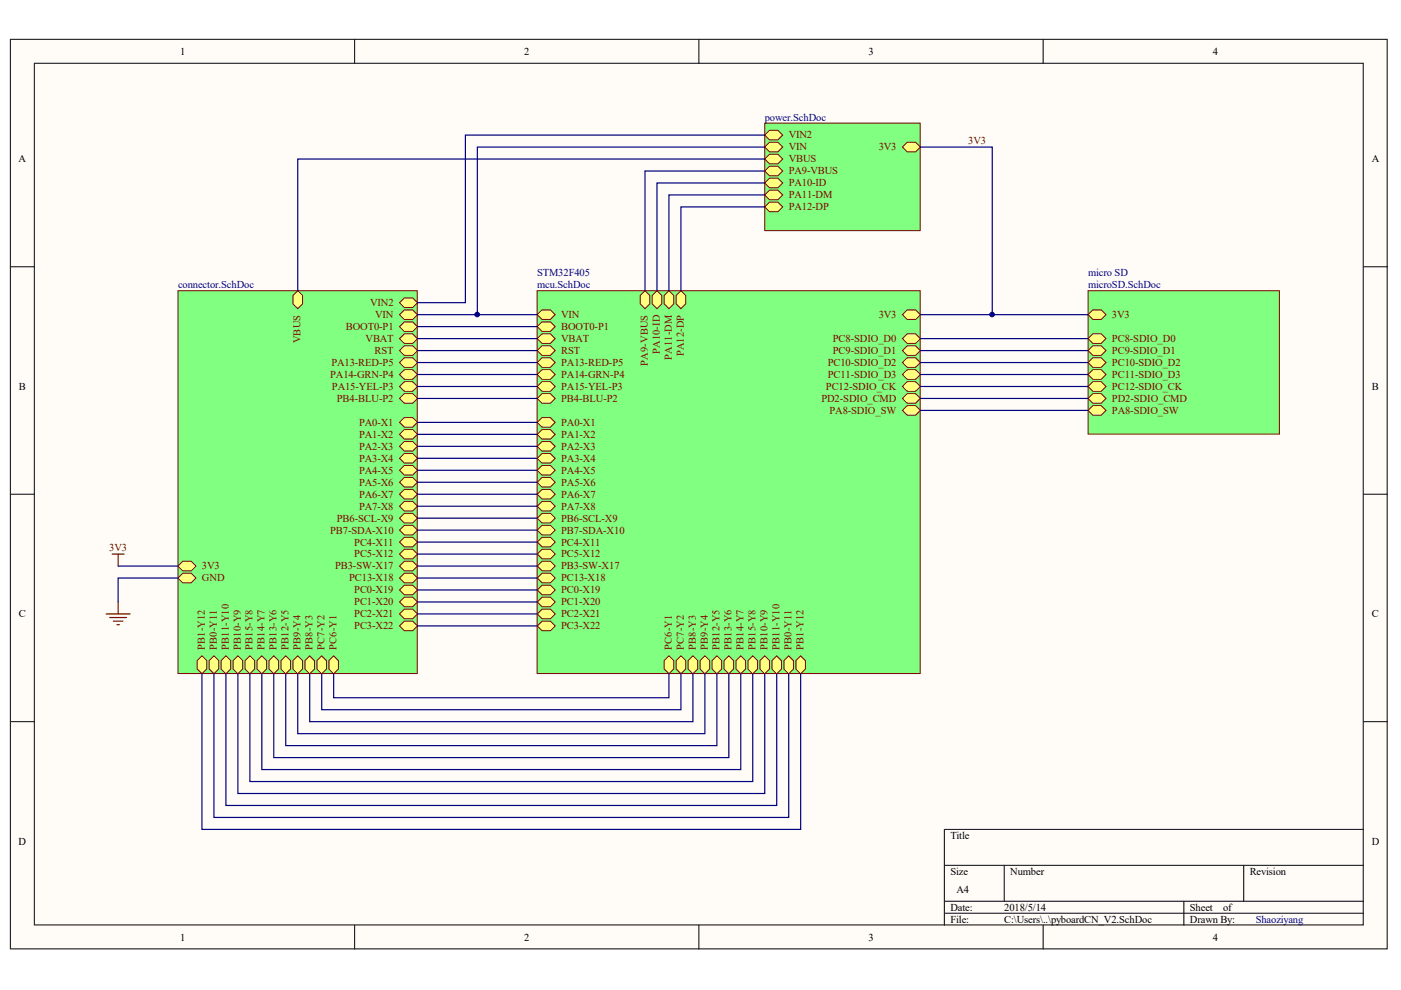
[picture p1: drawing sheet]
<svg xmlns="http://www.w3.org/2000/svg" width="297mm" height="210mm" viewBox="0 0 297 210" stroke-linecap="round" stroke-linejoin="round" font-family="sans-serif">
<g fill="#fffcf8" stroke="#000" stroke-width=".21">
<path d="M2.2 8.3h291.9v192.9h-291.9z"/>
<path d="M7.3 13.4h281.7v182.7h-281.7z"/>
</g>
<g fill="none" stroke="#000" stroke-width=".21">
<path d="M75.2 8.3v5.1M148.2 8.3v5.1M221.2 8.3v5.1M2.2 56.6h5.1M289.1 56.6h5.1M2.2 104.8h5.1M289.1 104.8h5.1M2.2 153h5.1M289.1 153h5.1M289.1 175.9h-88.9v20.3M75.2 196.2v5M148.2 196.2v5"/>
<path d="M200.2 183.5h88.9M200.2 191.1h88.9M200.2 193.6h88.9M212.9 183.5v7.6M221.2 196.2v5M251 191.1v5.1M263.7 183.5v7.6"/>
</g>
<path d="M113.9 61.6h81.2v81.2h-81.2z" fill="#80ff80" stroke="#800000" stroke-width=".21"/>
<g fill="#ffff80" stroke="#800000" stroke-width=".21">
<path d="M191.3 71.8l1.1-1h1.7l1 1-1 1h-1.7z" fill-rule="evenodd"/>
<path d="M191.3 74.3l1.1-1h1.7l1 1-1 1h-1.7z" fill-rule="evenodd"/>
<path d="M191.3 76.9l1.1-1h1.7l1 1-1 1h-1.7z" fill-rule="evenodd"/>
<path d="M191.3 79.4l1.1-1h1.7l1 1-1 1h-1.7z" fill-rule="evenodd"/>
<path d="M191.3 81.9l1.1-1h1.7l1 1-1 1.1h-1.7z" fill-rule="evenodd"/>
<path d="M191.3 84.5l1.1-1h1.7l1 1-1 1h-1.7z" fill-rule="evenodd"/>
<path d="M191.3 87l1.1-1h1.7l1 1-1 1h-1.7z" fill-rule="evenodd"/>
<path d="M113.9 66.7l1-1h1.8l1 1-1 1h-1.8z" fill-rule="evenodd"/>
<path d="M135.7 62.7l1.1-1.1 1 1.1v1.7l-1 1-1.1-1z" fill-rule="evenodd"/>
<path d="M138.3 62.7l1-1.1 1 1.1v1.7l-1 1-1-1z" fill-rule="evenodd"/>
<path d="M140.8 62.7l1-1.1 1 1.1v1.7l-1 1-1-1z" fill-rule="evenodd"/>
<path d="M143.4 62.7l1-1.1 1 1.1v1.7l-1 1-1-1z" fill-rule="evenodd"/>
<path d="M113.9 89.6l1-1.1h1.8l1 1.1-1 1h-1.8z" fill-rule="evenodd"/>
<path d="M113.9 92.1l1-1h1.8l1 1-1 1h-1.8z" fill-rule="evenodd"/>
<path d="M113.9 94.6l1-1h1.8l1 1-1 1.1h-1.8z" fill-rule="evenodd"/>
<path d="M113.9 97.2l1-1h1.8l1 1-1 1h-1.8z" fill-rule="evenodd"/>
<path d="M113.9 99.7l1-1h1.8l1 1-1 1h-1.8z" fill-rule="evenodd"/>
<path d="M113.9 102.2l1-1h1.8l1 1-1 1.1h-1.8z" fill-rule="evenodd"/>
<path d="M113.9 104.8l1-1h1.8l1 1-1 1h-1.8z" fill-rule="evenodd"/>
<path d="M113.9 107.3l1-1h1.8l1 1-1 1h-1.8z" fill-rule="evenodd"/>
<path d="M113.9 109.9l1-1.1h1.8l1 1.1-1 1h-1.8z" fill-rule="evenodd"/>
<path d="M113.9 112.4l1-1h1.8l1 1-1 1h-1.8z" fill-rule="evenodd"/>
<path d="M113.9 117.5l1-1h1.8l1 1-1 1h-1.8z" fill-rule="evenodd"/>
<path d="M113.9 114.9l1-1h1.8l1 1-1 1.1h-1.8z" fill-rule="evenodd"/>
<path d="M113.9 120l1-1h1.8l1 1-1 1h-1.8z" fill-rule="evenodd"/>
<path d="M113.9 122.6l1-1.1h1.8l1 1.1-1 1h-1.8z" fill-rule="evenodd"/>
<path d="M113.9 125.1l1-1h1.8l1 1-1 1h-1.8z" fill-rule="evenodd"/>
<path d="M113.9 127.6l1-1h1.8l1 1-1 1h-1.8z" fill-rule="evenodd"/>
<path d="M113.9 130.2l1-1h1.8l1 1-1 1h-1.8z" fill-rule="evenodd"/>
<path d="M113.9 132.7l1-1h1.8l1 1-1 1h-1.8z" fill-rule="evenodd"/>
<path d="M140.8 140.1l1-1 1 1v1.7l-1 1.1-1-1.1z" fill-rule="evenodd"/>
<path d="M143.4 140.1l1-1 1 1v1.7l-1 1.1-1-1.1z" fill-rule="evenodd"/>
<path d="M145.9 140.1l1-1 1 1v1.7l-1 1.1-1-1.1z" fill-rule="evenodd"/>
<path d="M148.4 140.1l1-1 1.1 1v1.7l-1.1 1.1-1-1.1z" fill-rule="evenodd"/>
<path d="M151 140.1l1-1 1 1v1.7l-1 1.1-1-1.1z" fill-rule="evenodd"/>
<path d="M153.5 140.1l1-1 1 1v1.7l-1 1.1-1-1.1z" fill-rule="evenodd"/>
<path d="M156 140.1l1.1-1 1 1v1.7l-1 1.1-1.1-1.1z" fill-rule="evenodd"/>
<path d="M158.6 140.1l1-1 1 1v1.7l-1 1.1-1-1.1z" fill-rule="evenodd"/>
<path d="M161.1 140.1l1-1 1.1 1v1.7l-1.1 1.1-1-1.1z" fill-rule="evenodd"/>
<path d="M163.7 140.1l1-1 1 1v1.7l-1 1.1-1-1.1z" fill-rule="evenodd"/>
<path d="M166.2 140.1l1-1 1 1v1.7l-1 1.1-1-1.1z" fill-rule="evenodd"/>
<path d="M168.7 140.1l1.1-1 1 1v1.7l-1 1.1-1.1-1.1z" fill-rule="evenodd"/>
<path d="M113.9 69.3l1-1.1h1.8l1 1.1-1 1h-1.8z" fill-rule="evenodd"/>
<path d="M113.9 71.8l1-1h1.8l1 1-1 1h-1.8z" fill-rule="evenodd"/>
<path d="M113.9 76.9l1-1h1.8l1 1-1 1h-1.8z" fill-rule="evenodd"/>
<path d="M113.9 79.4l1-1h1.8l1 1-1 1h-1.8z" fill-rule="evenodd"/>
<path d="M113.9 81.9l1-1h1.8l1 1-1 1.1h-1.8z" fill-rule="evenodd"/>
<path d="M113.9 84.5l1-1h1.8l1 1-1 1h-1.8z" fill-rule="evenodd"/>
<path d="M191.3 66.7l1.1-1h1.7l1 1-1 1h-1.7z" fill-rule="evenodd"/>
<path d="M113.9 74.3l1-1h1.8l1 1-1 1h-1.8z" fill-rule="evenodd"/>
</g>
<path d="M37.7 61.6h50.8v81.2h-50.8z" fill="#80ff80" stroke="#800000" stroke-width=".21"/>
<g fill="#ffff80" stroke="#800000" stroke-width=".21">
<path d="M84.7 66.7l1-1h1.8l1 1-1 1h-1.8z" fill-rule="evenodd"/>
<path d="M69.7 140.1l1-1 1.1 1v1.7l-1.1 1.1-1-1.1z" fill-rule="evenodd"/>
<path d="M67.2 140.1l1-1 1 1v1.7l-1 1.1-1-1.1z" fill-rule="evenodd"/>
<path d="M64.7 140.1l1-1 1 1v1.7l-1 1.1-1-1.1z" fill-rule="evenodd"/>
<path d="M62.1 140.1l1-1 1 1v1.7l-1 1.1-1-1.1z" fill-rule="evenodd"/>
<path d="M59.6 140.1l1-1 1 1v1.7l-1 1.1-1-1.1z" fill-rule="evenodd"/>
<path d="M57 140.1l1.1-1 1 1v1.7l-1 1.1-1.1-1.1z" fill-rule="evenodd"/>
<path d="M54.5 140.1l1-1 1 1v1.7l-1 1.1-1-1.1z" fill-rule="evenodd"/>
<path d="M52 140.1l1-1 1 1v1.7l-1 1.1-1-1.1z" fill-rule="evenodd"/>
<path d="M49.4 140.1l1-1 1 1v1.7l-1 1.1-1-1.1z" fill-rule="evenodd"/>
<path d="M46.9 140.1l1-1 1 1v1.7l-1 1.1-1-1.1z" fill-rule="evenodd"/>
<path d="M44.3 140.1l1.1-1 1 1v1.7l-1 1.1-1.1-1.1z" fill-rule="evenodd"/>
<path d="M41.8 140.1l1-1 1 1v1.7l-1 1.1-1-1.1z" fill-rule="evenodd"/>
<path d="M84.7 89.6l1-1.1h1.8l1 1.1-1 1h-1.8z" fill-rule="evenodd"/>
<path d="M84.7 92.1l1-1h1.8l1 1-1 1h-1.8z" fill-rule="evenodd"/>
<path d="M84.7 94.6l1-1h1.8l1 1-1 1.1h-1.8z" fill-rule="evenodd"/>
<path d="M84.7 97.2l1-1h1.8l1 1-1 1h-1.8z" fill-rule="evenodd"/>
<path d="M84.7 99.7l1-1h1.8l1 1-1 1h-1.8z" fill-rule="evenodd"/>
<path d="M84.7 102.2l1-1h1.8l1 1-1 1.1h-1.8z" fill-rule="evenodd"/>
<path d="M84.7 104.8l1-1h1.8l1 1-1 1h-1.8z" fill-rule="evenodd"/>
<path d="M84.7 107.3l1-1h1.8l1 1-1 1h-1.8z" fill-rule="evenodd"/>
<path d="M84.7 109.9l1-1.1h1.8l1 1.1-1 1h-1.8z" fill-rule="evenodd"/>
<path d="M84.7 112.4l1-1h1.8l1 1-1 1h-1.8z" fill-rule="evenodd"/>
<path d="M84.7 117.5l1-1h1.8l1 1-1 1h-1.8z" fill-rule="evenodd"/>
<path d="M84.7 114.9l1-1h1.8l1 1-1 1.1h-1.8z" fill-rule="evenodd"/>
<path d="M84.7 120l1-1h1.8l1 1-1 1h-1.8z" fill-rule="evenodd"/>
<path d="M84.7 122.6l1-1.1h1.8l1 1.1-1 1h-1.8z" fill-rule="evenodd"/>
<path d="M84.7 125.1l1-1h1.8l1 1-1 1h-1.8z" fill-rule="evenodd"/>
<path d="M84.7 127.6l1-1h1.8l1 1-1 1h-1.8z" fill-rule="evenodd"/>
<path d="M84.7 130.2l1-1h1.8l1 1-1 1h-1.8z" fill-rule="evenodd"/>
<path d="M84.7 132.7l1-1h1.8l1 1-1 1h-1.8z" fill-rule="evenodd"/>
<path d="M84.7 69.3l1-1.1h1.8l1 1.1-1 1h-1.8z" fill-rule="evenodd"/>
<path d="M84.7 71.8l1-1h1.8l1 1-1 1h-1.8z" fill-rule="evenodd"/>
<path d="M84.7 76.9l1-1h1.8l1 1-1 1h-1.8z" fill-rule="evenodd"/>
<path d="M84.7 79.4l1-1h1.8l1 1-1 1h-1.8z" fill-rule="evenodd"/>
<path d="M84.7 81.9l1-1h1.8l1 1-1 1.1h-1.8z" fill-rule="evenodd"/>
<path d="M84.7 84.5l1-1h1.8l1 1-1 1h-1.8z" fill-rule="evenodd"/>
<path d="M84.7 64.2l1-1h1.8l1 1-1 1h-1.8z" fill-rule="evenodd"/>
<path d="M37.7 120l1.1-1h1.7l1 1-1 1h-1.7z" fill-rule="evenodd"/>
<path d="M37.7 122.6l1.1-1.1h1.7l1 1.1-1 1h-1.7z" fill-rule="evenodd"/>
<path d="M62.1 62.7l1-1.1 1 1.1v1.7l-1 1-1-1z" fill-rule="evenodd"/>
<path d="M84.7 74.3l1-1h1.8l1 1-1 1h-1.8z" fill-rule="evenodd"/>
</g>
<path d="M162.1 26.1h33v22.8h-33z" fill="#80ff80" stroke="#800000" stroke-width=".21"/>
<g fill="#ffff80" stroke="#800000" stroke-width=".21">
<path d="M162.1 31.2l1.1-1h1.7l1 1-1 1h-1.7z" fill-rule="evenodd"/>
<path d="M162.1 36.3l1.1-1.1h1.7l1 1.1-1 1h-1.7z" fill-rule="evenodd"/>
<path d="M162.1 38.8l1.1-1h1.7l1 1-1 1h-1.7z" fill-rule="evenodd"/>
<path d="M162.1 41.3l1.1-1h1.7l1 1-1 1h-1.7z" fill-rule="evenodd"/>
<path d="M162.1 43.9l1.1-1h1.7l1 1-1 1h-1.7z" fill-rule="evenodd"/>
<path d="M191.3 31.2l1.1-1h1.7l1 1-1 1h-1.7z" fill-rule="evenodd"/>
<path d="M162.1 28.6l1.1-1h1.7l1 1-1 1.1h-1.7z" fill-rule="evenodd"/>
<path d="M162.1 33.7l1.1-1h1.7l1 1-1 1h-1.7z" fill-rule="evenodd"/>
</g>
<path d="M230.7 61.6h40.6v30.4h-40.6z" fill="#80ff80" stroke="#800000" stroke-width=".21"/>
<g fill="#ffff80" stroke="#800000" stroke-width=".21">
<path d="M230.7 71.8l1-1h1.8l1 1-1 1h-1.8z" fill-rule="evenodd"/>
<path d="M230.7 74.3l1-1h1.8l1 1-1 1h-1.8z" fill-rule="evenodd"/>
<path d="M230.7 76.9l1-1h1.8l1 1-1 1h-1.8z" fill-rule="evenodd"/>
<path d="M230.7 79.4l1-1h1.8l1 1-1 1h-1.8z" fill-rule="evenodd"/>
<path d="M230.7 81.9l1-1h1.8l1 1-1 1.1h-1.8z" fill-rule="evenodd"/>
<path d="M230.7 84.5l1-1h1.8l1 1-1 1h-1.8z" fill-rule="evenodd"/>
<path d="M230.7 87l1-1h1.8l1 1-1 1h-1.8z" fill-rule="evenodd"/>
<path d="M230.7 66.7l1-1h1.8l1 1-1 1h-1.8z" fill-rule="evenodd"/>
</g>
<g fill="none" stroke="#000080" stroke-width=".25">
<path d="M162.1 31.2h-60.9v35.5M162.1 38.8h-22.8v22.8M162.1 28.6h-63.4v35.6h-10.2M162.1 33.7h-99v27.9M162.1 36.3h-25.3v25.3M195.1 31.2h15.3v35.5M162.1 43.9h-17.7v17.7M162.1 41.3h-20.3v20.3M88.5 71.8h25.4M88.5 74.3h25.4M88.5 76.9h25.4M88.5 79.4h25.4"/>
<path d="M88.5 66.7h25.4M88.5 69.3h25.4M195.1 71.8h35.6M195.1 74.3h35.6M195.1 76.9h35.6M195.1 79.4h35.6M195.1 66.7h35.6M88.5 81.9h25.4M88.5 84.5h25.4M88.5 89.6h25.4M88.5 92.1h25.4M88.5 94.6h25.4"/>
<path d="M88.5 97.2h25.4M88.5 99.7h25.4M195.1 81.9h35.6M195.1 84.5h35.6M195.1 87h35.6M88.5 102.2h25.4M88.5 104.8h25.4M88.5 107.3h25.4M88.5 109.9h25.4M88.5 112.4h25.4M88.5 114.9h25.4M88.5 117.5h25.4"/>
<path d="M25 120h12.7M37.7 122.6h-12.7v5M88.5 120h25.4M88.5 122.6h25.4M88.5 125.1h25.4M88.5 127.6h25.4M88.5 130.2h25.4M88.5 132.7h25.4M42.8 142.9v33h127v-33M45.4 142.9v30.4h121.8v-30.4M47.9 142.9v27.9h116.8v-27.9M50.4 142.9v25.3h111.7v-25.3"/>
<path d="M53 142.9v22.8h106.6v-22.8M55.5 142.9v20.3h101.6v-20.3M58.1 142.9v17.7h96.4v-17.7M60.6 142.9v15.2h91.4v-15.2M63.1 142.9v12.7h86.3v-12.7M65.7 142.9v10.1h81.2v-10.1M68.2 142.9v7.6h76.2v-7.6M70.7 142.9v5h71.1v-5"/>
</g>
<path d="M23.8 117.5h2.5M25 117.5v2.5M22.5 130.2h5.1M23.3 130.9h3.5M24 131.7h2.1M24.8 132.5h.5M25 127.6v2.6" fill="none" stroke="#800000" stroke-width=".25"/>
<g fill="#000080" stroke="#000080" stroke-width=".21">
<circle cx="101.2" cy="66.7" r=".49"/>
<circle cx="210.3" cy="66.7" r=".49"/>
</g>
<g font-size="2.2">
<text x="38.2" y="11.6">1</text>
<text x="111.2" y="11.6">2</text>
<text x="184.2" y="11.6">3</text>
<text x="257.1" y="11.6">4</text>
<text x="3.9" y="34.4">A</text>
<text x="290.8" y="34.4">A</text>
<text x="4" y="82.7">B</text>
<text x="290.9" y="82.7">B</text>
<text x="4" y="130.9">C</text>
<text x="290.9" y="130.9">C</text>
<text x="3.9" y="179.1">D</text>
<text x="201.5" y="177.8">Title</text>
<text x="290.8" y="179.1">D</text>
<text x="201.5" y="185.5">Size</text>
<text x="214.2" y="185.5">Number</text>
<text x="265" y="185.5">Revision</text>
<text x="202.8" y="189.3">A4</text>
<text x="201.5" y="193.1">Date:</text>
<text x="201.5" y="195.6">File:</text>
<text x="212.9" y="193.1">2018/5/14</text>
<text x="212.9" y="195.6">C:\Users\..\pyboardCN_V2.SchDoc</text>
<text x="252.3" y="193.1">Sheet</text>
<text x="252.3" y="195.6">Drawn By:</text>
<text x="259.3" y="193.1">of</text>
<text x="38.2" y="199.4">1</text>
<text x="111.2" y="199.4">2</text>
<text x="184.2" y="199.4">3</text>
<text x="257.1" y="199.4">4</text>
</g>
<g font-size="2.2" fill="#000080">
<text x="162.1" y="25.6">power.SchDoc</text>
<text x="113.9" y="58.6">STM32F405</text>
<text x="230.7" y="58.6">micro SD</text>
<text x="37.7" y="61.1">connector.SchDoc</text>
<text x="113.9" y="61.1">mcu.SchDoc</text>
<text x="230.7" y="61.1">microSD.SchDoc</text>
<text x="266.2" y="195.6">Shaoziyang</text>
</g>
<g font-size="2.2" fill="#800000">
<text x="167.2" y="29.4">VIN2</text>
<text x="167.2" y="31.9">VIN</text>
<text x="167.2" y="34.4">VBUS</text>
<text x="186.3" y="31.9">3V3</text>
<text x="205.3" y="30.6">3V3</text>
<text x="167.2" y="37">PA9-VBUS</text>
<text x="167.2" y="39.5">PA10-ID</text>
<text x="167.2" y="42.1">PA11-DM</text>
<text x="167.2" y="44.6">PA12-DP</text>
<text x="78.5" y="64.9">VIN2</text>
<text x="73.3" y="70">BOOT0-P1</text>
<text x="79.6" y="67.4">VIN</text>
<text x="119" y="67.4">VIN</text>
<text x="119" y="70">BOOT0-P1</text>
<text x="186.3" y="67.4">3V3</text>
<text x="235.8" y="67.4">3V3</text>
<text x="63.7" y="72.8" transform="rotate(-90 63.7 72.8)">VBUS</text>
<text x="70.3" y="77.6">PA13-RED-P5</text>
<text x="77.5" y="72.5">VBAT</text>
<text x="79.4" y="75.1">RST</text>
<text x="119" y="72.5">VBAT</text>
<text x="119" y="77.6">PA13-RED-P5</text>
<text x="119" y="75.1">RST</text>
<text x="137.3" y="77.6" transform="rotate(-90 137.3 77.6)">PA9-VBUS</text>
<text x="139.9" y="75.1" transform="rotate(-90 139.9 75.1)">PA10-ID</text>
<text x="142.4" y="76.3" transform="rotate(-90 142.4 76.3)">PA11-DM</text>
<text x="145" y="75.6" transform="rotate(-90 145 75.6)">PA12-DP</text>
<text x="175.5" y="77.6">PC10-SDIO_D2</text>
<text x="176.6" y="72.5">PC8-SDIO_D0</text>
<text x="176.6" y="75.1">PC9-SDIO_D1</text>
<text x="235.8" y="72.5">PC8-SDIO_D0</text>
<text x="235.8" y="75.1">PC9-SDIO_D1</text>
<text x="235.8" y="77.6">PC10-SDIO_D2</text>
<text x="70" y="80.1">PA14-GRN-P4</text>
<text x="70.4" y="82.7">PA15-YEL-P3</text>
<text x="119" y="80.1">PA14-GRN-P4</text>
<text x="119" y="82.7">PA15-YEL-P3</text>
<text x="175.1" y="82.7">PC12-SDIO_CK</text>
<text x="175.5" y="80.1">PC11-SDIO_D3</text>
<text x="235.8" y="80.1">PC11-SDIO_D3</text>
<text x="235.8" y="82.7">PC12-SDIO_CK</text>
<text x="71.4" y="85.2">PB4-BLU-P2</text>
<text x="119" y="85.2">PB4-BLU-P2</text>
<text x="174.1" y="85.2">PD2-SDIO_CMD</text>
<text x="175.9" y="87.7">PA8-SDIO_SW</text>
<text x="235.8" y="85.2">PD2-SDIO_CMD</text>
<text x="235.8" y="87.7">PA8-SDIO_SW</text>
<text x="76.1" y="90.3">PA0-X1</text>
<text x="76.1" y="92.8">PA1-X2</text>
<text x="76.1" y="95.4">PA2-X3</text>
<text x="119" y="90.3">PA0-X1</text>
<text x="119" y="92.8">PA1-X2</text>
<text x="119" y="95.4">PA2-X3</text>
<text x="76.1" y="97.9">PA3-X4</text>
<text x="76.1" y="100.4">PA4-X5</text>
<text x="119" y="97.9">PA3-X4</text>
<text x="119" y="100.4">PA4-X5</text>
<text x="76.1" y="103">PA5-X6</text>
<text x="76.1" y="105.5">PA6-X7</text>
<text x="119" y="103">PA5-X6</text>
<text x="119" y="105.5">PA6-X7</text>
<text x="70" y="113.1">PB7-SDA-X10</text>
<text x="71.4" y="110.6">PB6-SCL-X9</text>
<text x="76.1" y="108">PA7-X8</text>
<text x="119" y="108">PA7-X8</text>
<text x="119" y="110.6">PB6-SCL-X9</text>
<text x="119" y="113.1">PB7-SDA-X10</text>
<text x="23.2" y="116.9">3V3</text>
<text x="75.1" y="118.2">PC5-X12</text>
<text x="75.1" y="115.7">PC4-X11</text>
<text x="119" y="118.2">PC5-X12</text>
<text x="119" y="115.7">PC4-X11</text>
<text x="42.8" y="120.7">3V3</text>
<text x="42.8" y="123.3">GND</text>
<text x="71" y="120.7">PB3-SW-X17</text>
<text x="74" y="123.3">PC13-X18</text>
<text x="75.1" y="125.8">PC0-X19</text>
<text x="119" y="120.7">PB3-SW-X17</text>
<text x="119" y="123.3">PC13-X18</text>
<text x="119" y="125.8">PC0-X19</text>
<text x="75.1" y="128.4">PC1-X20</text>
<text x="75.1" y="130.9">PC2-X21</text>
<text x="119" y="128.4">PC1-X20</text>
<text x="119" y="130.9">PC2-X21</text>
<text x="43.4" y="137.8" transform="rotate(-90 43.4 137.8)">PB1-Y12</text>
<text x="46" y="137.8" transform="rotate(-90 46 137.8)">PB0-Y11</text>
<text x="48.5" y="137.8" transform="rotate(-90 48.5 137.8)">PB11-Y10</text>
<text x="51" y="137.8" transform="rotate(-90 51 137.8)">PB10-Y9</text>
<text x="53.6" y="137.8" transform="rotate(-90 53.6 137.8)">PB15-Y8</text>
<text x="56.1" y="137.8" transform="rotate(-90 56.1 137.8)">PB14-Y7</text>
<text x="58.6" y="137.8" transform="rotate(-90 58.6 137.8)">PB13-Y6</text>
<text x="61.2" y="137.8" transform="rotate(-90 61.2 137.8)">PB12-Y5</text>
<text x="63.7" y="137.8" transform="rotate(-90 63.7 137.8)">PB9-Y4</text>
<text x="66.3" y="137.8" transform="rotate(-90 66.3 137.8)">PB8-Y3</text>
<text x="68.8" y="137.8" transform="rotate(-90 68.8 137.8)">PC7-Y2</text>
<text x="71.3" y="137.8" transform="rotate(-90 71.3 137.8)">PC6-Y1</text>
<text x="75.1" y="133.4">PC3-X22</text>
<text x="119" y="133.4">PC3-X22</text>
<text x="142.4" y="137.8" transform="rotate(-90 142.4 137.8)">PC6-Y1</text>
<text x="145" y="137.8" transform="rotate(-90 145 137.8)">PC7-Y2</text>
<text x="147.5" y="137.8" transform="rotate(-90 147.5 137.8)">PB8-Y3</text>
<text x="150" y="137.8" transform="rotate(-90 150 137.8)">PB9-Y4</text>
<text x="152.6" y="137.8" transform="rotate(-90 152.6 137.8)">PB12-Y5</text>
<text x="155.1" y="137.8" transform="rotate(-90 155.1 137.8)">PB13-Y6</text>
<text x="157.7" y="137.8" transform="rotate(-90 157.7 137.8)">PB14-Y7</text>
<text x="160.2" y="137.8" transform="rotate(-90 160.2 137.8)">PB15-Y8</text>
<text x="162.7" y="137.8" transform="rotate(-90 162.7 137.8)">PB10-Y9</text>
<text x="165.3" y="137.8" transform="rotate(-90 165.3 137.8)">PB11-Y10</text>
<text x="167.8" y="137.8" transform="rotate(-90 167.8 137.8)">PB0-Y11</text>
<text x="170.4" y="137.8" transform="rotate(-90 170.4 137.8)">PB1-Y12</text>
</g>
</svg>
